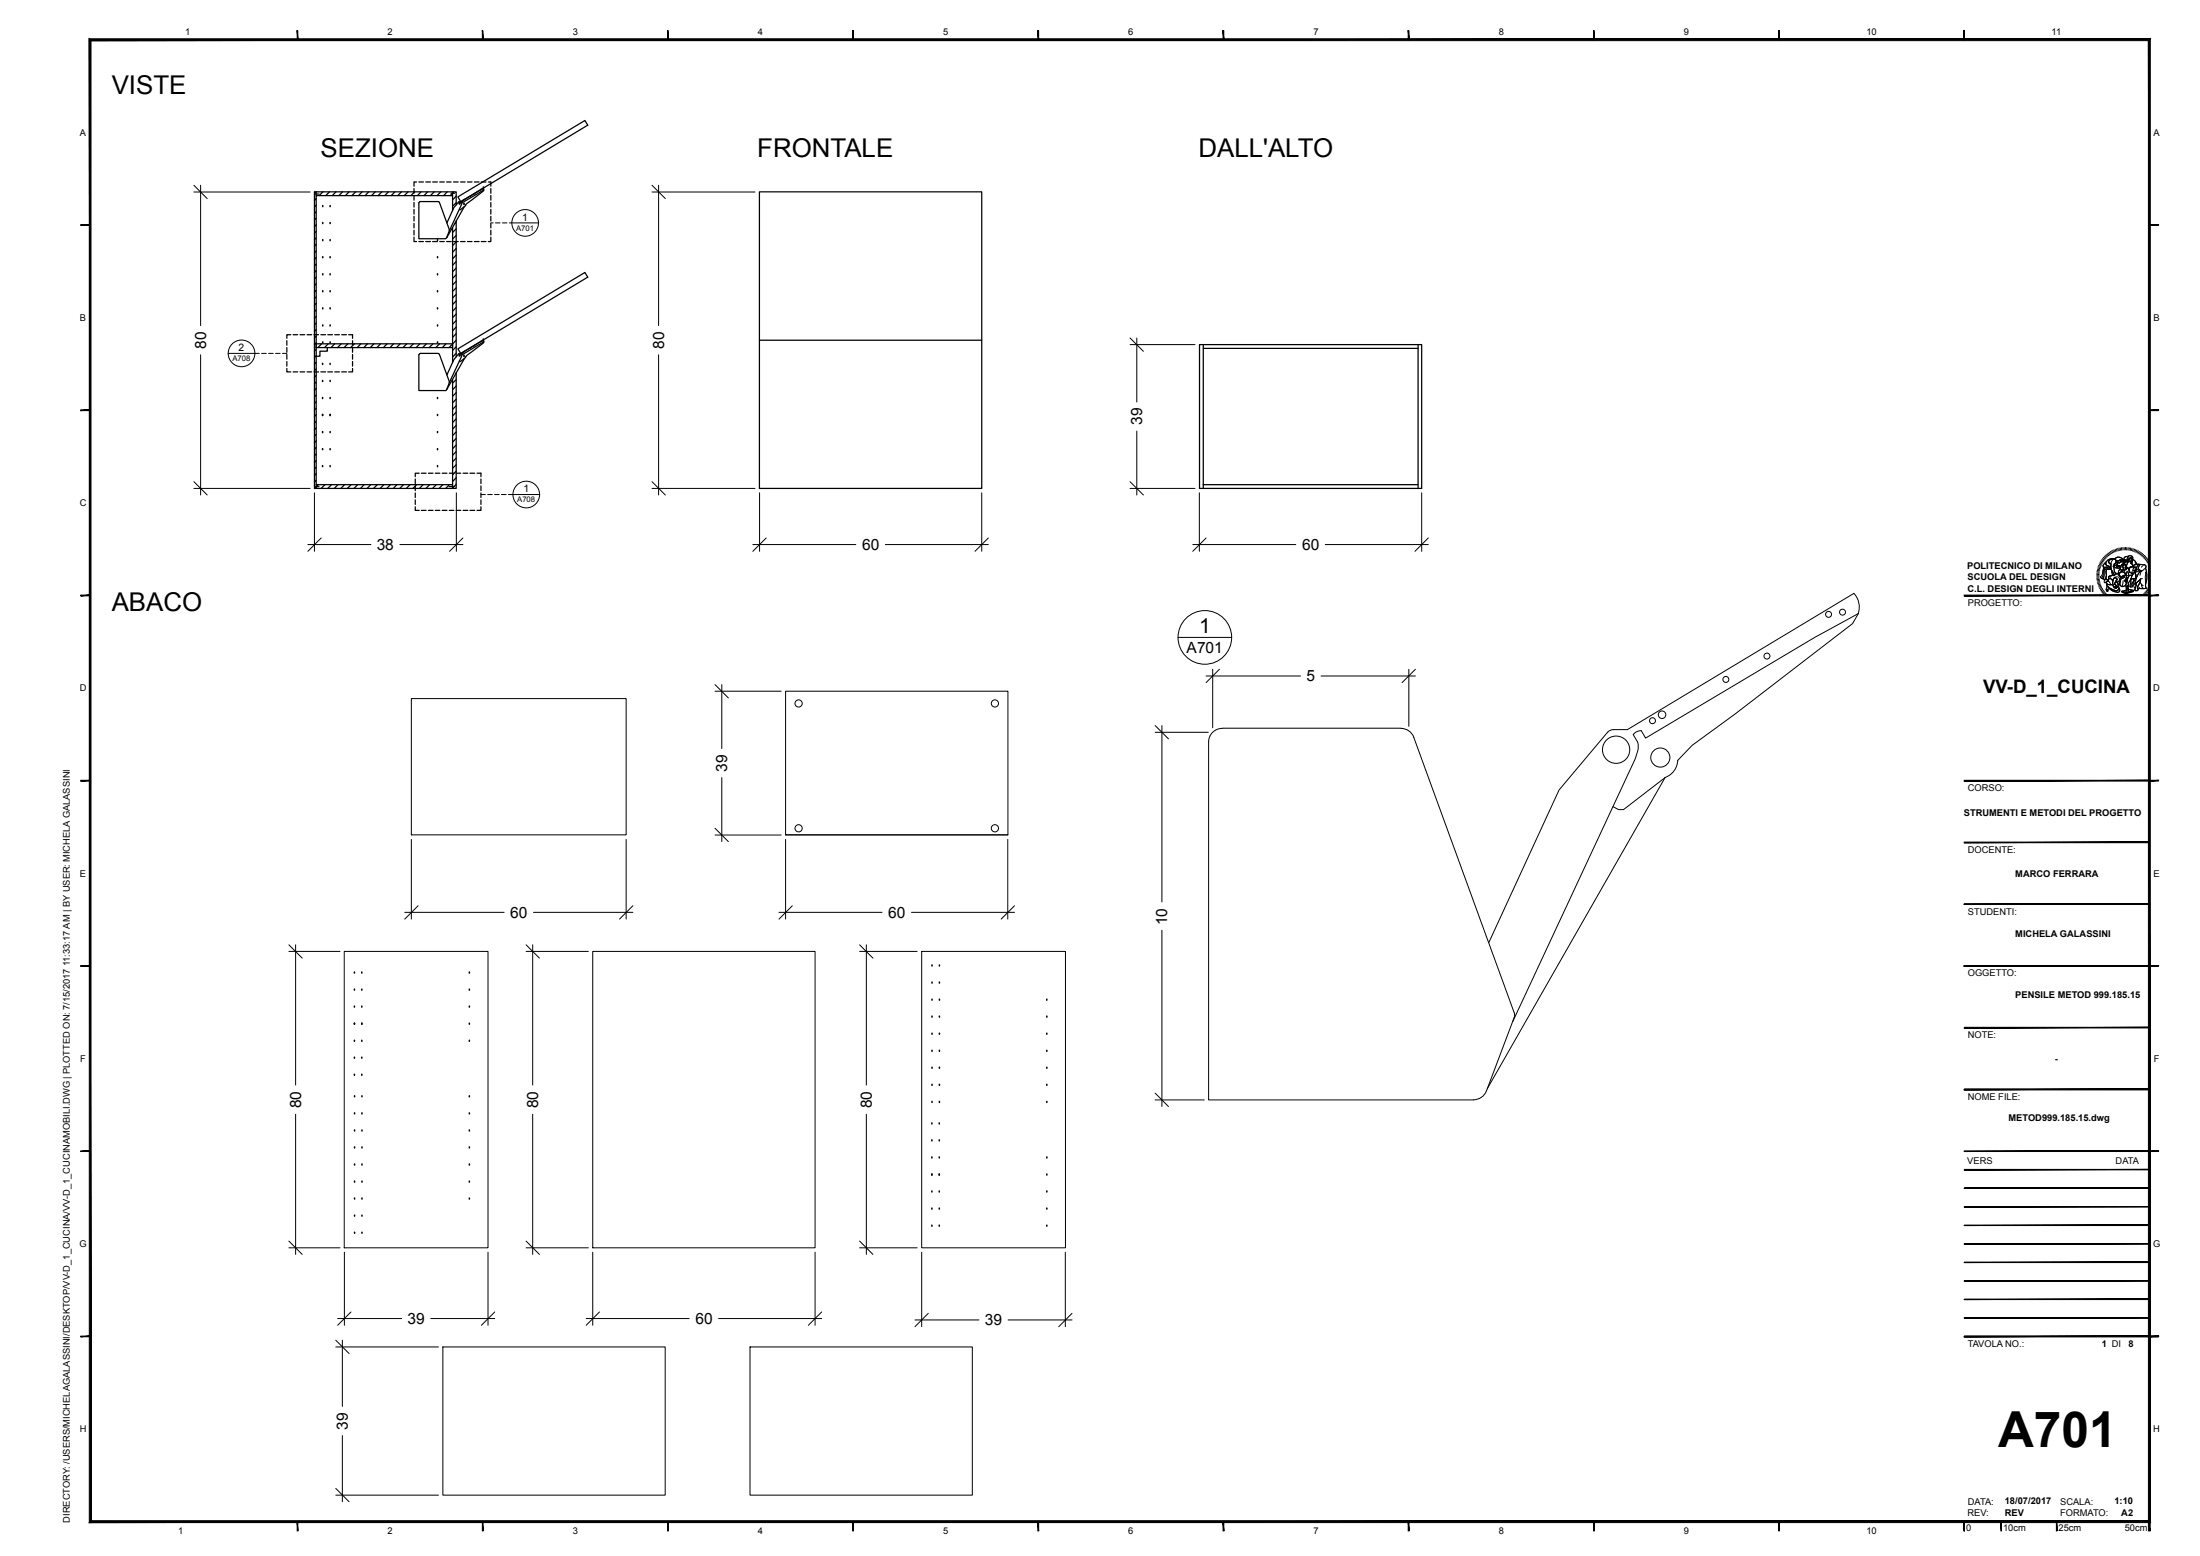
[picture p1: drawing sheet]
<svg xmlns="http://www.w3.org/2000/svg" width="594mm" height="420mm" viewBox="0 0 594 420" stroke-linecap="round" stroke-linejoin="round" font-family="sans-serif">
<g fill="none" stroke="#000" stroke-width=".34">
<path d="M84.9 52.3l.5-.5v1M85.1 52.4h1M85.4 53.6l-.5 .5M85.4 55.4l-.5 .5M85.4 57.2l-.5 .4M85.4 58.9l-.5 .5M87.2 51.8l-1 1M89 51.8l-1.1 1M90.7 51.8l-1 1M92.5 51.8l-1 1M94.3 51.8l-1.1 1M96 51.8l-1 1"/>
<path d="M97.8 51.8l-1 1M99.5 51.8l-.9 1M101.3 51.8l-1 1M103.1 51.8l-1 1M104.9 51.8l-1 1M106.6 51.8l-1 1M108.4 51.8l-1 1M110.2 51.8l-1 1M111.8 50.9v1.3M111.8 52.8v1.2M111.8 54.7v1.2M111.8 56.5v1.3"/>
<path d="M111.8 58.4v1.3M112 51.8l-1.1 1M112.5 49.1h-.7v1.2M113.1 54.7v9.7h7.1M113.1 49.1h1.2M113.7 51.8l-1 1M115 49.1h1.2M115.5 51.8l-1 1M116.8 49.1h1.3M117.2 51.8l-1 1M118.6 54.6l-.3-.2h-4.8l-.4 .3M118.6 54.6l2.7 7.6"/>
<path d="M118.7 49.1h1.3M119 51.8l-1 1M120.6 49.1h1.2M120.8 51.8l-1 1M121.8 52.2h.9M122.2 56.9v-4.1h-36.8v78h36.8v-28.4M122.2 51.8v1M122.4 49.1h1.3M122.5 51.8l-.9 1M123.2 55.3v-3.5h-38.3v80h38.3v-31.2M123.2 52.9l-1 1M123.2 54.7l-1 1"/>
<path d="M123.2 60l-.5 .5M123.2 59.6v36.7M123.6 53.1l34.3-20.6 .8 1.3-34.3 20.7zM123.8 54.5l-1.3 1.6-1.8 4.1M124.1 56.6h.2l1.1-.9-4.8 8.4M124.4 49.1h1.2M124.6 54.6v.6l-3.3 7.1M126.2 49.1h1.2M128.1 49.1h1.2M129.9 49.1h1.3M130.5 50.8l.1 .5M130.5 50.8l-6.1 3.7h-.5"/>
<path d="M130.6 51.3l-5.7 3.4-.1-.2-.2 .1M130.6 51.3l-4.5 3.6-.7 .8M131.8 49.1h.7v1.2M132.5 50.9v1.3M132.5 52.8v1.2M132.5 54.7v1.2M132.5 56.5v1.3M132.5 58.4v1.3M205 51.8h60.1v80h-60.1zM85.4 60.7l-.5 .5M85.4 62.5l-.5 .5M85.4 64.2l-.5 .5"/>
<path d="M85.4 66l-.5 .5M85.4 67.7l-.5 .6M85.4 69.5l-.5 .5M85.4 71.3l-.5 .5M85.4 73l-.5 .5M85.4 74.8l-.5 .5M85.4 76.6l-.5 .5M85.4 78.4l-.5 .5M111.8 64v1.2h.7M111.8 60.3v1.2M111.8 62.2v1.2M113.1 65.2h1.2"/>
<path d="M115 65.2h1.2M116.8 65.2h1.3M118.7 65.2h1.3M120.6 65.2h1.2M121.3 62.2l-.7 2-.4 .2M122.2 61.4v36.5M122.4 65.2h1.3M123.2 61.8l-1 .9M123.2 63.6l-1 .9M123.2 65.3l-1 1M123.2 67.1l-1 1M123.2 68.8l-1 1.1"/>
<path d="M123.2 70.6l-1 1M123.2 72.4l-1 1M123.2 74.1l-1 1.1M123.2 75.9l-1 1M123.2 77.7l-1 1M123.2 79.5l-1 .9M124.4 65.2h1.2M126.2 65.2h1.2M128.1 65.2h1.2M129.9 65.2h1.3M132.5 64v1.2h-.7M132.5 60.3v1.2"/>
<path d="M132.5 62.2v1.2M77.4 99.5v.9h1.1M77.4 92v1.2M77.4 93.8v1.3M77.4 95.7v1.3M77.4 97.6v1.2M78.5 90.3h-1.1v1M79.1 90.3h1.3M81 90.3h1.3M82.9 90.3h1.2M84.8 90.3h1.2M85.4 92.8h36.8v1h-36.8z"/>
<path d="M85.4 80.1l-.5 .5M85.4 81.9l-.5 .5M85.4 83.7l-.5 .5M85.4 85.4l-.5 .5M85.4 87.2l-.5 .5M85.4 89l-.5 .5M85.4 90.7l-.5 .5M85.4 92.5l-.5 .5M85.4 94.3l-.5 .5M85.4 96l-.5 .5M85.4 97.8l-.5 .5M85.4 99.6l-.5 .5"/>
<path d="M86.6 90.3h1.3M86.8 92.8l-1 1M88.4 93.8v1h-2v1.3h-1M88.5 90.3h1.3M88.6 92.8l-1 1M90.4 92.8l-1 1M90.4 90.3h1.2M92.1 92.8l-1 1M92.3 90.3h1.2M93.9 92.8l-1 1M94.1 90.3h1.1v1M95.2 99.5v.9h-1.1"/>
<path d="M95.2 92v1.2M95.2 93.8v1.3M95.2 95.7v1.3M95.2 97.6v1.2M95.7 92.8l-1 1M97.4 92.8l-.9 1M99.2 92.8l-1 1M101 92.8l-1 1M102.8 92.8l-1.1 1M104.5 92.8l-1 1M106.3 92.8l-1 1M108.1 92.8l-1.1 1"/>
<path d="M109.8 92.8l-1 1M111.6 92.8l-1 1M113.3 92.8l-.9 1M113.5 95.4l-.4 .4M113.5 95.4h4.8M115.1 92.8l-1 1M116.9 92.8l-1 1M118.3 95.4l.3 .3M118.6 95.6l2.7 7.5-.7 2.1-.4 .2h-7.1v-9.6M118.7 92.8l-1 1M120.4 92.8l-1 1M123.2 91.8l-2 2"/>
<path d="M123.2 81.2l-1 1M123.2 83l-1 1M123.2 84.8l-1 .9M123.2 86.5l-1 1M123.2 88.3l-1 1M123.2 90.1l-1 1M123.2 93.6l-1 1M123.2 95.3l-1 1.1M123.6 94.2l34.3-20.7 .8 1.3-34.3 20.6zM124.6 95.6v.6l-3.3 7.1M124.8 95.5l-.2 .1M125.4 96.7l-1.1 .9-.3-.1"/>
<path d="M125.4 96.7l-4.8 8.4M130.5 91.8l.1 .5M130.5 91.7l-6.1 3.7-.6 .1-1.3 1.6-1.8 4.1M130.6 92.3l-5.7 3.4-.1-.2M130.6 92.3l-.1 .3-3.2 2.4a2.85 2.85 0 0 0-1.7 1.6l-.2 .1M205 91.8h60.1M323.9 93h60v38.8h-60zM324.9 94h58v36.8h-58zM324.9 93v1M382.9 93v1M79.1 100.4h1.3M81 100.4h1.3"/>
<path d="M82.9 100.4h1.2M84.8 100.4h1.2M85.4 101.4l-.5 .5M85.4 103.1l-.5 .5M85.4 104.9l-.5 .5M85.4 106.6l-.5 .6M85.4 108.4l-.5 .5M85.4 110.2l-.5 .5M85.4 111.9l-.5 .5M85.4 113.7l-.5 .5M85.4 115.5l-.5 .5M85.4 117.3l-.5 .4"/>
<path d="M85.4 119l-.5 .5M86.6 100.4h1.3M88.5 100.4h1.3M90.4 100.4h1.2M92.3 100.4h1.2M123.2 100.7h.1M123.2 102.5l-1 .9M123.2 104.2l-1 1M123.2 106l-1 1M123.2 107.7l-1 1M123.2 109.5l-1 1M123.2 111.3l-1 1"/>
<path d="M123.2 113l-1 1.1M123.2 114.8l-1 1M123.2 116.6l-1 1M123.2 118.3l-1 1M85.1 131.4h1M85.4 120.8l-.5 .5M85.4 122.6l-.5 .5M85.4 124.3l-.5 .6M85.4 126.1l-.5 .5M85.4 127.9l-.5 .5M85.4 129.6l-.5 .5M85.4 130.8v1"/>
<path d="M86 130.8l-1.1 1M87.7 130.8l-1 1M89.5 130.8l-1 1M91.2 130.8l-.9 1M93 130.8l-.9 1M94.8 130.8l-1 1M96.6 130.8l-1 1M98.3 130.8l-1 1M100.1 130.8l-1 1M101.9 130.8l-1 1M103.7 130.8l-1.1 1M105.4 130.8l-1 1"/>
<path d="M107.2 130.8l-1 1M108.9 130.8l-1 1M110.7 130.8l-1 1M112.1 136.8v1h1.1M112.1 129.3v1.2M112.1 131.2v1.2M112.1 133.1v1.2M112.1 134.9v1.3M112.5 130.8l-1 1M113.2 127.7h-1.1v1M113.8 137.8h1.2M113.8 127.7h1.2"/>
<path d="M114.2 130.8l-.9 1M115.7 137.8h1.2M115.7 127.7h1.2M116 130.8l-1 1M117.5 137.8h1.3M117.5 127.7h1.3M117.8 130.8l-1 1M119.4 137.8h1.3M119.4 127.7h1.3M119.6 130.8l-1 1M121.2 131.3h1.5M121.3 130.8l-1 1"/>
<path d="M121.3 137.8h1.2M121.3 127.7h1.2M122.2 130.8v1M123.2 120.1l-1 1M123.2 121.9l-1 1M123.2 123.7l-1 .9M123.2 125.4l-1 1M123.2 127.2l-1 1M123.2 129l-1 1M123.2 130.7l-1.1 1.1M123.2 137.8h1.2M123.2 127.7h1.2"/>
<path d="M125 137.8h1.3M125 127.7h1.3M126.9 137.8h1.3M126.9 127.7h1.3M128.8 127.7h1.1v1M129.9 136.8v1h-1.1M129.9 129.3v1.2M129.9 131.2v1.2M129.9 133.1v1.2M129.9 134.9v1.3M324.9 130.8v1M382.9 130.8v1"/>
</g>
<g fill="#000">
<circle cx="87.1" cy="55.8" r=".21"/>
<circle cx="89.1" cy="55.8" r=".21"/>
<circle cx="124.1" cy="55" r=".34"/>
<circle cx="125.3" cy="55.2" r=".25"/>
<circle cx="130.5" cy="50.7" r=".17"/>
<circle cx="87.1" cy="78.8" r=".21"/>
<circle cx="87.1" cy="64.9" r=".21"/>
<circle cx="87.1" cy="74.2" r=".21"/>
<circle cx="87.1" cy="60.3" r=".21"/>
<circle cx="87.1" cy="69.6" r=".21"/>
<circle cx="89.1" cy="74.2" r=".21"/>
<circle cx="89.1" cy="64.9" r=".21"/>
<circle cx="89.1" cy="69.6" r=".21"/>
<circle cx="89.1" cy="60.3" r=".21"/>
<circle cx="89.1" cy="78.8" r=".21"/>
<circle cx="118.1" cy="69.6" r=".21"/>
<circle cx="118.1" cy="74.2" r=".21"/>
<circle cx="118.1" cy="78.8" r=".21"/>
<circle cx="118.1" cy="64.9" r=".21"/>
<circle cx="87.1" cy="98.4" r=".21"/>
<circle cx="87.1" cy="92.6" r=".21"/>
<circle cx="87.1" cy="83.4" r=".21"/>
<circle cx="87.1" cy="88" r=".21"/>
<circle cx="89.1" cy="92.6" r=".21"/>
<circle cx="89.1" cy="88" r=".21"/>
<circle cx="89.1" cy="83.4" r=".21"/>
<circle cx="89.1" cy="98.4" r=".21"/>
<circle cx="118.1" cy="92.6" r=".21"/>
<circle cx="118.1" cy="83.4" r=".21"/>
<circle cx="118.1" cy="88" r=".21"/>
<circle cx="124.1" cy="96" r=".34"/>
<circle cx="125.3" cy="96.2" r=".25"/>
<circle cx="130.5" cy="91.7" r=".17"/>
<circle cx="87.1" cy="116.8" r=".21"/>
<circle cx="87.1" cy="103" r=".21"/>
<circle cx="87.1" cy="107.6" r=".21"/>
<circle cx="87.1" cy="112.2" r=".21"/>
<circle cx="89.1" cy="116.8" r=".21"/>
<circle cx="89.1" cy="112.2" r=".21"/>
<circle cx="89.1" cy="103" r=".21"/>
<circle cx="89.1" cy="107.6" r=".21"/>
<circle cx="118.1" cy="107.6" r=".21"/>
<circle cx="118.1" cy="116.8" r=".21"/>
<circle cx="118.1" cy="112.2" r=".21"/>
<circle cx="87.1" cy="126" r=".21"/>
<circle cx="87.1" cy="121.4" r=".21"/>
<circle cx="89.1" cy="121.4" r=".21"/>
<circle cx="89.1" cy="126" r=".21"/>
<circle cx="118.1" cy="121.4" r=".21"/>
<circle cx="118.1" cy="126" r=".21"/>
<circle cx="95.7" cy="267.3" r=".21"/>
<circle cx="95.7" cy="262.6" r=".21"/>
<circle cx="95.7" cy="271.8" r=".21"/>
<circle cx="95.7" cy="276.4" r=".21"/>
<circle cx="97.7" cy="267.3" r=".21"/>
<circle cx="97.7" cy="262.6" r=".21"/>
<circle cx="97.7" cy="271.8" r=".21"/>
<circle cx="97.7" cy="276.4" r=".21"/>
<circle cx="126.7" cy="267.3" r=".21"/>
<circle cx="126.7" cy="271.8" r=".21"/>
<circle cx="126.7" cy="262.6" r=".21"/>
<circle cx="126.7" cy="276.4" r=".21"/>
<circle cx="251.7" cy="260.7" r=".21"/>
<circle cx="251.7" cy="279.2" r=".21"/>
<circle cx="251.7" cy="265.4" r=".21"/>
<circle cx="251.7" cy="270" r=".21"/>
<circle cx="251.7" cy="274.5" r=".21"/>
<circle cx="253.6" cy="279.2" r=".21"/>
<circle cx="253.6" cy="270" r=".21"/>
<circle cx="253.6" cy="265.4" r=".21"/>
<circle cx="253.6" cy="260.7" r=".21"/>
<circle cx="253.6" cy="274.5" r=".21"/>
<circle cx="282.6" cy="270" r=".21"/>
<circle cx="282.6" cy="274.5" r=".21"/>
<circle cx="282.6" cy="279.2" r=".21"/>
<circle cx="95.7" cy="290.2" r=".21"/>
<circle cx="95.7" cy="285.6" r=".21"/>
<circle cx="95.7" cy="281.1" r=".21"/>
<circle cx="95.7" cy="296" r=".21"/>
<circle cx="97.7" cy="285.6" r=".21"/>
<circle cx="97.7" cy="281.1" r=".21"/>
<circle cx="97.7" cy="290.2" r=".21"/>
<circle cx="97.7" cy="296" r=".21"/>
<circle cx="126.7" cy="296" r=".21"/>
<circle cx="126.7" cy="281.1" r=".21"/>
<circle cx="251.7" cy="283.8" r=".21"/>
<circle cx="251.7" cy="293" r=".21"/>
<circle cx="251.7" cy="297.6" r=".21"/>
<circle cx="251.7" cy="288.3" r=".21"/>
<circle cx="253.6" cy="297.6" r=".21"/>
<circle cx="253.6" cy="293" r=".21"/>
<circle cx="253.6" cy="283.8" r=".21"/>
<circle cx="253.6" cy="288.3" r=".21"/>
<circle cx="282.6" cy="288.3" r=".21"/>
<circle cx="282.6" cy="283.8" r=".21"/>
<circle cx="282.6" cy="297.6" r=".21"/>
<circle cx="282.6" cy="293" r=".21"/>
<circle cx="95.7" cy="305.3" r=".21"/>
<circle cx="95.7" cy="314.5" r=".21"/>
<circle cx="95.7" cy="309.8" r=".21"/>
<circle cx="95.7" cy="300.7" r=".21"/>
<circle cx="95.7" cy="319.1" r=".21"/>
<circle cx="97.7" cy="305.3" r=".21"/>
<circle cx="97.7" cy="314.5" r=".21"/>
<circle cx="97.7" cy="309.8" r=".21"/>
<circle cx="97.7" cy="300.7" r=".21"/>
<circle cx="97.7" cy="319.1" r=".21"/>
<circle cx="126.7" cy="309.8" r=".21"/>
<circle cx="126.7" cy="305.3" r=".21"/>
<circle cx="126.7" cy="319.1" r=".21"/>
<circle cx="126.7" cy="314.5" r=".21"/>
<circle cx="126.7" cy="300.7" r=".21"/>
<circle cx="251.6" cy="312.6" r=".21"/>
<circle cx="251.6" cy="303.4" r=".21"/>
<circle cx="251.6" cy="317.2" r=".21"/>
<circle cx="251.6" cy="307.9" r=".21"/>
<circle cx="253.6" cy="312.6" r=".21"/>
<circle cx="253.6" cy="307.9" r=".21"/>
<circle cx="253.6" cy="303.4" r=".21"/>
<circle cx="253.6" cy="317.2" r=".21"/>
<circle cx="282.6" cy="312.6" r=".21"/>
<circle cx="282.6" cy="317.2" r=".21"/>
<circle cx="95.7" cy="332.9" r=".21"/>
<circle cx="95.7" cy="328.3" r=".21"/>
<circle cx="95.7" cy="323.6" r=".21"/>
<circle cx="97.7" cy="332.9" r=".21"/>
<circle cx="97.7" cy="328.3" r=".21"/>
<circle cx="97.7" cy="323.6" r=".21"/>
<circle cx="126.7" cy="323.6" r=".21"/>
<circle cx="251.6" cy="331" r=".21"/>
<circle cx="251.6" cy="321.7" r=".21"/>
<circle cx="251.6" cy="326.4" r=".21"/>
<circle cx="253.6" cy="331" r=".21"/>
<circle cx="253.6" cy="321.7" r=".21"/>
<circle cx="253.6" cy="326.4" r=".21"/>
<circle cx="282.6" cy="321.7" r=".21"/>
<circle cx="282.6" cy="331" r=".21"/>
<circle cx="282.6" cy="326.4" r=".21"/>
</g>
<g fill="none" stroke="#000" stroke-width=".27">
<path d="M52.3 51.8h31.4M52.3 50l3.6 3.6M54.2 50v37.9M125.1 54.2h.1M125.3 54h.1M127.1 53.1h.1M128.2 52.5h.1M129.8 51.3h.1M130.2 51.3h.1M176 51.8h27.9M176 50l3.6 3.6M177.8 50v37.9"/>
<path d="M132.5 60.2h.7M133.8 60.2h1.2M135.7 60.2h1.2M137.5 60.2h7.9M54.2 95.8v37.8M61.6 95.4h8.4M70.6 95.4h1.3M72.5 95.4h1.3M74.4 95.4h1.2M76.3 95.4h1.1M125.1 95.2h.1M125.3 95h.1"/>
<path d="M127.1 94.1h.1M128.2 93.4h.1M129.8 92.3h.1M130.2 92.3h.1M177.8 95.8v37.8M305.1 93h17.5M305.1 91.2l3.6 3.6M306.9 91.2v17.3M306.9 116.3v17.3M52.3 131.8h31.4M52.3 130l3.6 3.6M84.9 133v15.8"/>
<path d="M123.2 133v15.8M129.9 133.5h1.1M131.7 133.5h1.2M133.5 133.5h1.3M135.4 133.5h1.3M137.3 133.5h8.4M176 131.8h27.9M176 130l3.6 3.6M205.1 133v15.8M265.1 133v15.8M305.1 131.8h17.5M305.1 130l3.6 3.6"/>
<path d="M323.8 133v15.8M383.9 133v15.8M83.1 147h17M86.7 145.2l-3.6 3.6M108 147h17M125 145.2l-3.6 3.6M203.3 147h27.8M206.9 145.2l-3.6 3.6M239 147h27.8M266.8 145.2l-3.6 3.6M322.1 147h27.8M325.6 145.2l-3.5 3.6"/>
<path d="M357.8 147h27.8M385.6 145.2l-3.6 3.6M566.1 154.7h.7M566.1 155l.7 .1M566.1 155.4h.7M566.1 154.3l.7 .1M566.2 154l.7 .1M566.3 153.6l.6 .2M566.4 153.3l.6 .2M566.5 153l.6 .2M566.6 152.6l.6 .3M566.8 152.3l.6 .3"/>
<path d="M566.8 155.7l-.7 .1M566.8 156.1h-.7M566.8 156.4l-.7 .1M566.9 156.7l-.7 .1M566.9 151.9l.6 .4M566.9 157l-.6 .2M567 157.3l-.6 .2M567.1 151.6l.6 .4M567.1 157.7l-.6 .2M567.2 151.4l.6 .3M567.2 158l-.6 .2M567.4 158.3l-.7 .2"/>
<path d="M567.5 151.1l.5 .3M567.5 158.5l-.6 .3M567.7 158.8l-.6 .4M567.7 150.8l.5 .4M567.8 159.1l-.6 .4M567.9 150.5l.5 .4M568 153l.7 .1a.68 .68 0 0 0 1.2-.1 .41 .41 0 0 1 .1 .4 .41 .41 0 0 1-.4 .2h-1.2l-.4-.2zM568 153v.5M568 159.4l-.6 .4M568.1 150.2l.5 .5M568.2 153.6l-.3 .5-.1 1.3-.4 .7 .4 .2M568.2 159.6l-.6 .5"/>
<path d="M568.3 152l.3-.2v.6l.2 .2 1 .4a.74 .74 0 0 1-1.2 .1h-.5a.51 .51 0 0 1-.3-.5 .51 .51 0 0 1 .4-.4zM568.3 153.6h.6l-.3 .5v2.3l-.2 .1-.6-.3zM568.4 153.6l-.3 .8a2.3 2.3 0 0 1-.3 1.9l.8 .1M568.4 150l.5 .4M568.4 159.9l-.5 .4M568.6 151.8l-.4 .4a.52 .52 0 0 0-.4 .5 .52 .52 0 0 0 .5 .5l.4-.1a.68 .68 0 0 0 1.2-.1M568.6 157.2l.3 .4 .4 .2 1.2-.1M568.6 149.7l.5 .5M568.7 151.6l.8-.7h1.1a.99 .99 0 0 0-1.2 .9l.6 .4-.1 .8-1.2-.4-.1-.2zM568.8 153.7l.8-.1a.71 .71 0 0 1 .7 .7l.3 .4-.1 .5-.8 .3a.47 .47 0 0 0-.3 .8 .39 .39 0 0 1-.4 .3 .39 .39 0 0 1-.4-.4zM568.8 157.5l.7 .3 1-.1v.4l.4 .4-.1 .2 .3-.2 .2 .3-.1-.5 .2 .4-.1-.4 .4 .1-.8-.8 .3-.6 .4 .1 .5 1.4-.1 .6a1.11 1.11 0 0 1-1.5 .1l-1.5-1zM568.8 157.5l.1 .6 .6 .6 2.1 .9"/>
<path d="M568.8 157.5h.1M568.9 153.6l-.3 .5 .1 2.3M568.9 158.3l2 1a.84 .84 0 0 0 1.1-.2l.2-.3 .1 .5a.66 .66 0 0 1-.4 .6 .66 .66 0 0 1-.7-.1l-1.1-.4a.56 .56 0 0 0-.5-.5 .56 .56 0 0 0-.6 .4l.2 .1-.2 .2a.6 .6 0 0 1-.1-1.1zM568.9 158.2v.2a.79 .79 0 0 0 0 1.2l.3-.2a.24 .24 0 0 1-.2-.3 .24 .24 0 0 1 .3-.1l.3-.1 .8 .6 1 .3a.61 .61 0 0 0 .9-.1 .61 .61 0 0 0-.2-.9M568.9 149.5l.5 .5M569.2 156.6l-.4-.1a.44 .44 0 0 0-.6 .2 .44 .44 0 0 0 .3 .6l.3-.3a.61 .61 0 0 1 .9 .4l.1 .1M569.2 149.3l.4 .5M569.4 156.3a.72 .72 0 0 1 1.1 .4l-.1 1h-1.2l-.6-.5 .7-.3-.1-.3zM569.4 155.6l1.1-.4 .4 .2 .1-.4 .6-.2 .6 .3 .3 .5a1 1 0 0 1-.2 1.1 1 1 0 0 1-1.1 .3l.2-.3a.4 .4 0 0 0 .2-.5 .4 .4 0 0 0-.5-.2l-.4 .2-.2 .5-.7-.6a.31 .31 0 0 1-.5-.1 .31 .31 0 0 1 .1-.4zM569.5 151.3l.6-.4h.7a.77 .77 0 0 1 .6 .7 .77 .77 0 0 1-.6 .8 2.6 2.6 0 0 0 .3 2.1l.4 .4h-.4l-.1 .4-.3 .1-.2-.2 .1-.5-.6-1.3-.1-1.2a.58 .58 0 0 1-.5-.3 .58 .58 0 0 1 .1-.6zM569.5 149.1l.4 .5M569.7 156l.8 .7"/>
<path d="M569.7 156.1a.6 .6 0 0 0-.4 .8M569.8 148.9l.3 .5M570 153.6h-1.6a.57 .57 0 0 0-.6 .2 .57 .57 0 0 0-.1 .6l-.1 .6-.5 .7 .3 .4M570.1 153.9l.3 1.4M570.1 148.7l.3 .6M570.4 151.2l-.4 .9v1.4l.5 .9 .2 1 .3-.1v-.3l.5-.2a1.16 1.16 0 0 1-.7-1.5 1.58 1.58 0 0 1 .5-1.6 .95 .95 0 0 0-1.4-.9l-.7 .3-.5 .5-.1 .5 .2 .5 1 .4M570.4 148.5l.3 .7M570.5 155.2l-.8 .3a.37 .37 0 0 0-.4 .2 .37 .37 0 0 0 .2 .5M570.6 150.8a.85 .85 0 0 0-.9 .3 .85 .85 0 0 0-.2 .9l.4 .2M570.7 156.2a.45 .45 0 0 1 .6-.2 .45 .45 0 0 1 .1 .6l-.3 .7a.69 .69 0 0 0 .4 .9l.2 .2-.4-.1 .1 .4-.2-.4 .1 .5-.2-.3-.3 .2 .1-.2-.4-.4-.1-1zM570.7 156.2a.45 .45 0 0 1 .6-.2 .45 .45 0 0 1 .1 .6l-.5 1.1 .8 .7-.4-.1 .1 .4-.2-.4v.5l-.1-.3-.3 .2 .1-.2-.4-.4-.1-1zM570.8 148.4l.2 .6"/>
<path d="M570.8 152.3l1-.5-.1 .6-1.1 .5zM570.9 152.7l.7-.3 .3 .3a.32 .32 0 0 0-.3 .2 .32 .32 0 0 0 .1 .4l-.6-.1zM570.9 152.7l.2 .5 .6 .1M571 150.9l.7-.5 1.2 .3a.27 .27 0 0 1 .2 .4 .27 .27 0 0 1-.5 0l-.1-.1-.5 .4-.7-.1M571.1 148.3l.2 .6M571.2 150.6l1-.2 .8 .4 .1 .3-.6-.1-.3 .4h-.6l-.6-.5zM571.3 151.2l.7 .2 .5-.4 .3 .2-.2 .6-.4 .2-.4-.2-.6 .1zM571.4 148.1l.2 .7M571.5 154.8l.7 .3 .4 .9a.58 .58 0 0 1-.4 .8M571.6 152.7h.9l-.3 .2v.4a.41 .41 0 0 1-.6 0 .41 .41 0 0 1 0-.6zM571.6 157.2l.5 1.6-.3 .5-.7 .1M571.6 152.5l.3 .2"/>
<path d="M571.7 152.2v.2l-1.1 .5M571.7 155.7l-.7 .2M571.8 148l.1 .7M571.8 151.8l-.3 .5M571.9 155.4l.7 .5M572 152.7h.5l-.3 .2v.4a.37 .37 0 0 1-.6-.2 .37 .37 0 0 1 .4-.4l-.1 .1M572 155.8a.69 .69 0 0 1 .2 1 .69 .69 0 0 1-.9 .2M572.1 155v-.2l.6-.5 1 .3 .1 .3a.25 .25 0 0 1 .2 .4 .25 .25 0 0 1-.4-.1l-1.1 .5 .7 .4 .4-.3 .1-.4a.28 .28 0 0 0 .3-.2 .28 .28 0 0 0-.2-.4l-.2-.2-.9-.2-.6 .7-.2-.1 .3-1.1 .2-.3 .3 .2 1 .1 .6-.4-.1-.4 .7 .2-.2 .3 .3 .8-.3 .6a.69 .69 0 0 1-.2 1l-.5 .2-.1 .5h-.3l.2 .2h.3v.4l.2-.3-.3 .7a.49 .49 0 0 1-.6 .6h-.7l-.6-.6 .4-.6 .1-1.1M572.1 154.8l.6-.5 1 .3 .1 .3a.25 .25 0 0 1 .2 .4 .25 .25 0 0 1-.4-.1l-.4 .3a.51 .51 0 0 1-.6 .3 .51 .51 0 0 1-.4-.5zM572.1 157.7l.8 .6M572.1 147.9l.1 .7M572.3 151.7l.1 .1"/>
<path d="M572.4 153.6a1.25 1.25 0 0 0-.5 1.4M572.4 151.4l.2 .1M572.5 157.1v.9M572.5 147.9l.1 .7M572.5 151.4v.1M572.5 155.7l1.2-.4-.1 .5-.5 .3zM572.6 156.5l-.3 .9-.4 .5M572.7 155.8l-.1 .1M572.8 151.6l.8-.2a.23 .23 0 0 1 .2 .2 .23 .23 0 0 1-.2 .3zM572.8 152.5l.2-.3 .8 .1 .5 1.1a.24 .24 0 0 1-.4 .1 .24 .24 0 0 1 .1-.4l-.3-.7a.42 .42 0 0 0-.6 0 .42 .42 0 0 0 .1 .6l.1 .4a.44 .44 0 0 1-.6 .5 .44 .44 0 0 1-.1-.8zM572.8 147.8l.1 .7M572.8 151.2l-.2 .6-.4 .2-.4-.2-.5 .1"/>
<path d="M572.9 159.6l2-.5 1.2 .3-2.1 .5zM572.9 159.6l1.1 .3v.3l-1.1-.3zM572.9 159.6a6.1 6.1 0 0 1 3.2-.2l-2.1 .5zM573.1 152.4h.7l.2 .8a.55 .55 0 0 1-.2 .5 .55 .55 0 0 1-.5 .1zM573.2 147.8v.7M573.2 151.4a.39 .39 0 0 1 .6-.3 .39 .39 0 0 1 .1 .6h-.1M573.3 151.1a.42 .42 0 0 1 .6 0 .42 .42 0 0 1-.1 .6l-.1-.3h-.5zM573.3 156.8l-.4 1.5 1.1-.2M573.3 155.8v.1M573.3 155.5l.2 .1M573.3 155.8h.1M573.4 155.5l-.1 .1"/>
<path d="M573.4 152.6h.1M573.5 152.5l-.2 .2M573.5 147.8l.1 .6M573.6 156.7h.3l.1-.5 .5-.2-.4 1.3v-.4h-.3zM573.6 151.5l-.4-.1-.4 .2 .6 .3a.25 .25 0 0 0 .4-.1 .25 .25 0 0 0-.2-.4v.2M573.6 153.9v.7M573.7 155.3l-.1 .5-.5 .3-.4-.3M573.7 152.4l.3 .3-.2 .1M573.8 152.6l-.1-.2a.42 .42 0 0 0-.6 0 .42 .42 0 0 0 .1 .6l.1 .3a.42 .42 0 0 1-.4 .6 .42 .42 0 0 1-.4-.6l.3-.9 .7-.2 .4 .2 .3 .8a.24 .24 0 0 1 0 .4 .25 .25 0 0 1-.4-.3M573.9 147.8l-.1 .6M573.9 152.9l-.1 .1M574 152.7v.1a.39 .39 0 0 1-.2 .6 .39 .39 0 0 1-.5-.2"/>
<path d="M574 153.6l-.2 .2h-.5M574 159.9l2.1-.5v.2l-2.1 .6zM574 159.9v.3M574.1 151.6l.1-.1 .2 .3-.3 .9M574.1 156.1h.1M574.1 156.7v.6l.2-.3M574.2 153.1l-.1-.4 .2-.5a.35 .35 0 0 0 .2-.4 .35 .35 0 0 0-.4-.2l-.1-.3a.55 .55 0 0 1-.5-.7 .55 .55 0 0 1 .8-.4l.3 .1-.3 .7 .1 .8 .3-.1v-.5a.38 .38 0 0 0 .3 .4 .38 .38 0 0 0 .4-.2l-.1 .7 .3-.1v.3a.35 .35 0 0 1 .2 .4 .35 .35 0 0 1-.3 .3l-.6 .3M574.2 151.1l.1 .5M574.2 147.8v.7M574.3 156.5l-.2 .2v-.2M574.3 154.1l-.2 1.4M574.3 153.4l.5 .2"/>
<path d="M574.4 158.2l.1-.1 .2 1.1-.3-.6-.3 .7zM574.4 155.3l-.3 .3v.5M574.5 156l-.4 .1-.2 .6h-.3l.2 .2h.3M574.5 150.3l.7-.3a1.04 1.04 0 0 1 .5 1.5l-.3 .7 .3-1.4-.2-.3-.3 .2a.85 .85 0 0 0-.6 1l-.2 .1v-.5zM574.5 154.2l-.4 .9M574.6 150.3h-.8l-.3 .7M574.6 147.8l-.1 .7M574.7 150.1l.5-.1a1.04 1.04 0 0 1 .5 1.5l-.3 .7v-.8l.3-.4-.2-.5-.6 .2-.2 1-.3 .1-.1-.8zM574.7 151.2a.38 .38 0 0 0 .3 .4 .38 .38 0 0 0 .4-.2M574.8 153.3l.8-.4 .7 .2a.48 .48 0 0 1 .5 .2 .48 .48 0 0 1 0 .5l-.3 .5a.63 .63 0 0 1-.8 .4l-.2 .1-.5-.5zM574.9 150.7l.6-.2 .2 .5-.3 .4a.45 .45 0 0 1-.6 0 .45 .45 0 0 1 .1-.7zM574.9 155.3l.8-.1-1.1 2.4a.3 .3 0 0 1 .1 .4 .3 .3 0 0 1-.3 .2l-.3 .6-.2-.9z"/>
<path d="M574.9 151l.2 .1M574.9 155.3l-1 2.7 .2 .8 .4-.7 .2 1.4-.3-.9-.4 1.1 .1-.9M575 151.1h.1M575 151.4l.1 .1M575 154.4l-.3 .4 .1 .5 1-.1 .4-.6M575 147.9l-.2 .6M575 151.3l.1 .1M575.3 147.9l-.1 .7M575.3 151.1l.2 .1M575.4 156.3l.4-.1a.23 .23 0 0 1 .4 0 .23 .23 0 0 1-.1 .4l-.5 1.3a.29 .29 0 0 1 .2 .4 .29 .29 0 0 1-.5 .1l-.2-.2zM575.4 151.2h.1M575.6 152l.4 .6"/>
<path d="M575.6 148l-.1 .6M575.6 154.4l.1 .1M575.7 152.8l.9-.4 .9-.1-.6 1zM575.7 155.2l-.4 1.2-.7 1v.9M575.8 151l.6 .4 .6 .9a1.04 1.04 0 0 1-1.3 .1l-.1-.5zM575.8 154.4h-.3M575.8 151l.6 .4 .3 .6M575.8 154.7h.1M576 148.1l-.2 .7M576.1 159.4v.2l-2.1 .6-1.1-.3v-.3M576.1 156.2l-.5 1.7a.29 .29 0 0 1 .2 .4 .29 .29 0 0 1-.5 .1l-.2-.1 .2-2M576.3 154.4l.4-.1-.1 1.2a.47 .47 0 0 1 0 .7 .47 .47 0 0 1-.6 0l-.7 .1 .4-1.1z"/>
<path d="M576.3 148.2l-.2 .7M576.4 154.1l-.1 .3M576.4 153.1l.4 .1 .1 .3M576.4 151.9l.6 .4M576.6 156.2l-1.2 .1M576.6 157.5l-.2 .2 .3 .3M576.6 148.3l-.2 .7M576.7 154.3l-.1 1.7-.6 1.4 .2 1.1 .3 .3M576.9 157.3l1.1-1-.2 .8-.7 1.3v.4a.38 .38 0 0 1-.2 .7 .38 .38 0 0 1-.4-.5zM576.9 153.3v-.2a1.04 1.04 0 0 1 1.6-.6h.3a.54 .54 0 0 1 .6 .3 .54 .54 0 0 1-.3 .7l-.4 .3a1.11 1.11 0 0 1-1.8-.3M576.9 153.5l-.6 .9a.75 .75 0 0 1-1.2 0l-.1-.1a.83 .83 0 0 1 .2-1.1h.9l-.2 .6a.24 .24 0 0 0 .2 .3 .24 .24 0 0 0 .3-.2l.2-.3-.2-.5-.6-.2-.7 .2-.4 .5 .1 .2M576.9 155.1l.1 .5"/>
<path d="M577 148.5l-.3 .6M577.3 148.6l-.3 .6M577.4 154.2l-.9 .1M577.4 158.5l.6 .4M577.6 152.3l-1 .1-.9 .5M577.6 148.8l-.3 .6M577.7 152.5l.2-.2 .6 .2a.56 .56 0 0 1 .7 .1 .56 .56 0 0 1 .1 .7l.3 1.7v1.5a2.36 2.36 0 0 0-.1 2.2l.1 .1h-1.9a.36 .36 0 0 1-.5 .1 .36 .36 0 0 1-.1-.5l.7-1.3 .2-.8-1.6 1.4 .6-2.2a1.72 1.72 0 0 1 1.3-1.4 .87 .87 0 0 1-.9-.6 .87 .87 0 0 1 .3-1zM577.8 157.2l.8 .9M577.8 154.2l-.9 1.5-.5 2 1.6-1.4 .5-.1M577.9 152.4h-.1a.9 .9 0 0 0-.4 1 .9 .9 0 0 0 .9 .7M577.9 149l-.4 .6M578 156.3l-.2 .8-.7 1.3v.4a.37 .37 0 0 1 .1 .5 .37 .37 0 0 1-.5 .1 .27 .27 0 0 1-.4-.2 .27 .27 0 0 1 .2-.3l.4-1.6"/>
<path d="M578.1 154.2l-.3 1.1M578.2 157.7a1.06 1.06 0 0 0 .7 1.2M578.2 149.2l-.4 .5M578.5 152.8l-.3 .3M578.5 149.4l-.4 .6M578.8 149.7l-.5 .5M579.1 149.9l-.5 .5M579.2 159.8l.5 .4M579.3 154.4v3.3M579.3 153.3l.1 .2a10.2 10.2 0 0 1-.1 4.8l.3 .5h-2.4M579.3 150.1l-.5 .5M579.4 159.5l.5 .4"/>
<path d="M579.5 150.4l-.5 .4M579.6 159.3l.6 .3M579.7 159l.6 .3M579.8 150.7l-.6 .4M579.9 158.7l.6 .3M580 151l-.6 .4M580.1 158.4l.6 .3M580.2 151.3l-.6 .3M580.2 158.1l.6 .3M580.3 157.8l.7 .2M580.4 151.6l-.6 .3M580.4 157.5l.6 .2"/>
<path d="M580.5 157.2l.7 .2M580.5 151.9l-.6 .3M580.6 156.9l.7 .1M580.6 156.6h.7M580.7 156.2l.6 .1M580.7 155.6l.7 .1M580.7 155.3h.7M580.7 152.2l-.6 .3M580.7 155.9l.7 .1M580.8 152.5l-.6 .3M581 152.9l-.7 .2M581.1 153.2l-.7 .2"/>
<path d="M581.2 153.6l-.7 .1M581.3 153.9l-.7 .1M581.3 154.2l-.6 .2M581.3 154.6l-.6 .1M581.4 155h-.7M318.1 172.1h14.4M500.5 160.1a5.4 5.4 0 0 1 1.2 5.5M500.6 160.2l-61.2 36.7-4.2 .1-1.1 .6-13.2 15.6-18.9 41.2M501.8 165.6l-11.7 6.4-45.8 27.2-1.2-2M501.8 165.6l-1.6 2.7-31.8 24.5-11.5 8.4-3.9 4a5.1 5.1 0 0 1-3.4 4.7M568.6 160.2l-.5 .4M568.8 160.4l-.5 .5"/>
<path d="M569.1 160.6l-.5 .5M569.3 160.8l-.4 .5M569.6 161l-.4 .6M569.8 161.2l-.4 .6M570.1 161.4l-.4 .6M570.4 161.6l-.4 .5M570.7 161.7l-.3 .6M571 161.9l-.3 .5M571.3 162l-.3 .6M571.6 162.1l-.2 .6M571.9 162.1l-.2 .7M572.2 162.2l-.1 .7"/>
<path d="M572.5 162.3l-.1 .7M572.8 162.4l-.1 .6M573.2 162.4l-.1 .7M573.5 162.4v.7M573.8 162.4v.7M574.1 162.4l.1 .7M574.5 162.4v.6M574.8 162.3l.1 .7M575.1 162.3l.1 .7M575.4 162.2l.2 .7M575.8 162.1l.1 .7M576.1 162l.2 .7"/>
<path d="M576.3 161.9l.3 .6M576.6 161.8l.3 .6M576.9 161.6l.4 .6M577.2 161.5l.4 .6M577.5 161.3l.4 .6M577.8 161.1l.4 .6M578 160.9l.5 .6M578.3 160.7l.4 .5M578.5 160.5l.5 .5M578.8 160.3l.5 .5M579 160l.5 .5M111.1 188.6h58v36.8h-58z"/>
<path d="M193.1 186.6h17.8M193.1 184.8l3.6 3.6M194.9 184.8v17.3M212.1 186.6h60v38.8h-60zM311.9 197.7h14.3M311.9 195.8l3.6 3.6M313.7 195.8v47.7M325.6 182.5h25.5M327.4 180.6v15.8M329.2 180.6l-3.6 3.6M330 196.6a3.7 3.7 0 0 0-3.7 3.6v96.7l72.2-.1a3.7 3.7 0 0 0 2.8-2.3M330 196.6h48.3"/>
<path d="M356.7 182.5h25.5M378.3 196.6a3.7 3.7 0 0 1 3.4 2.4l27.2 74.7-.1 .9-7.5 19.9M380.4 180.6v15.5M382.2 180.6l-3.6 3.6M443.1 197.2l-1 .2-1.1 .9a4.4 4.4 0 0 1 1 5l-.5 1.5-33 70.9M194.9 209.9v17.3M435.5 217.7l1.5 .8h1.3l11.3-8.6-48 84M111.1 226.6v21.5M169.1 226.6v21.5M193.1 225.4h17.8M193.1 223.6l3.6 3.6M212.1 225.4h60"/>
<path d="M212.1 226.6v21.5M272.1 226.6v21.5M78 256.8h13.8M78 255l3.6 3.6M79.8 255v37.9M92.9 256.8h38.9v80h-38.9zM109.3 246.3h26.8M112.9 244.5l-3.6 3.6M142 256.8h16.9M142 255l3.6 3.6M143.8 255v37.9M144 246.3h26.9"/>
<path d="M160 256.8h60.1v80h-60.1zM170.9 244.5l-3.6 3.6M210.3 246.3h27.8M213.9 244.5l-3.6 3.6M232.1 256.8h15.5M232.1 255l3.6 3.6M233.9 255v37.9M246.1 246.3h27.8M248.9 256.8h38.8v80h-38.8zM273.9 244.5l-3.6 3.6M313.7 251.1v47.6M311.9 296.9h13.2"/>
<path d="M311.9 295.1l3.6 3.6M79.8 300.7v37.9M143.8 300.7v37.9M233.9 300.7v37.9M78 336.8h13.8M78 335l3.6 3.6M93 338v19.7M131.8 338v19.7M142 336.8h16.9M142 335l3.6 3.6M160 338v19.7M220.1 338v19.7"/>
<path d="M232.1 336.8h15.5M232.1 335l3.6 3.6M248.9 338v20.1M287.6 338v20.1M91.2 355.9h17.2M94.8 354.1l-3.6 3.6M116.3 355.9h17.3M133.6 354.1l-3.6 3.6M158.3 355.9h27.8M161.9 354.1l-3.6 3.6M194 355.9h27.8M221.8 354.1l-3.6 3.6"/>
<path d="M247 356.3h17.3M250.6 354.5l-3.6 3.6M272.2 356.3h17.3M289.5 354.5l-3.6 3.6M90.7 363.6h27.7M90.7 361.7l3.6 3.6M92.4 361.7v17.9M119.6 363.6h60v40h-60zM202.5 363.6h60v40h-60zM92.4 387.5v17.9M90.7 403.6h27.7M90.7 401.8l3.6 3.6"/>
<circle cx="141.8" cy="60.2" r="3.6"/>
<circle cx="65.2" cy="95.4" r="3.6"/>
<circle cx="142.1" cy="133.5" r="3.6"/>
<circle cx="325.3" cy="172.1" r="7.2"/>
<circle cx="477.1" cy="177.1" r=".8"/>
<circle cx="493.7" cy="165.8" r=".8"/>
<circle cx="497.5" cy="165.2" r=".8"/>
<circle cx="215.6" cy="189.9" r=".97"/>
<circle cx="268.6" cy="189.9" r=".97"/>
<circle cx="446.2" cy="194.5" r=".8"/>
<circle cx="448.8" cy="192.9" r="1.02"/>
<circle cx="466" cy="183.4" r=".8"/>
<circle cx="436.4" cy="202.4" r="3.7"/>
<circle cx="448.3" cy="204.5" r="2.58"/>
<circle cx="215.6" cy="223.6" r=".97"/>
<circle cx="268.6" cy="223.6" r=".97"/>
</g>
<g fill="#fff" stroke="#fff" stroke-width=".27">
<path d="M555.3 160.7l30.8 4.3h-30.8z"/>
<path d="M555.3 160.7h25l5.8 4.3z"/>
<path d="M580.3 146.2h5.8l-5.8 14.5z"/>
<path d="M586.1 146.2v18.8l-5.8-4.3z"/>
<path d="M110 354.1v3.6l4.8-3.6zM110 357.7l4.8-3.6v3.6z"/>
<path d="M187.6 354.1v3.6l4.9-3.6zM187.6 357.7l4.9-3.6v3.6z"/>
<path d="M142 294.4v4.8h3.6zM142 294.4h3.6v4.8z"/>
<path d="M90.6 381.1v4.9h3.7zM90.6 381.1h3.7v4.9z"/>
<path d="M137.6 244.4v3.7l5-3.7zM137.6 248.1l5-3.7v3.7z"/>
<path d="M193.1 203.5v4.9h3.6zM193.1 203.5h3.6v4.9z"/>
<path d="M239.6 244.4v3.7l5-3.7zM239.6 248.1l5-3.7v3.7z"/>
<path d="M265.8 354.5v3.6l4.9-3.6zM265.8 358.1l4.9-3.6v3.6z"/>
<path d="M232.1 294.4v4.8h3.6zM232.1 294.4h3.6v4.8z"/>
<path d="M78 294.4v4.8h3.6zM78 294.4h3.6v4.8z"/>
<path d="M52.3 89.4v4.8h3.7zM52.3 89.4h3.7v4.8z"/>
<path d="M101.6 145.2v3.6l4.9-3.6zM101.6 148.8l4.9-3.6v3.6z"/>
<path d="M176 89.4v4.8h3.6zM176 89.4h3.6v4.8z"/>
<path d="M232.6 145.2v3.6l4.9-3.6zM232.6 148.8l4.9-3.6v3.6z"/>
<path d="M351.4 145.2v3.6l4.9-3.6zM351.4 148.8l4.9-3.6v3.6z"/>
<path d="M305.1 110v4.9h3.7zM305.1 110h3.7v4.9z"/>
<path d="M311.9 245v4.6h3.6zM311.9 245h3.6v4.6z"/>
<path d="M352.7 180.6v3.7l2.5-3.7zM355.2 180.6v3.7h-2.5z"/>
</g>
<path d="M555.3 160.7h25v-14.5h5.8v18.8h-30.8z" fill="none" stroke="#fff" stroke-width=".27"/>
<g fill="#000" stroke="#000" stroke-width=".27">
<path d="M24.1 10.5l.5 400v-399.5zM24.1 10.5l.5 400-.5 .5z"/>
<path d="M80.2 8.2l.2 2.5v-2.5zM80.2 8.2l.2 2.5h-.2z"/>
<path d="M130.2 8.2l.2 2.5v-2.5zM130.2 8.2l.2 2.5h-.2z"/>
<path d="M180.2 8.2l.2 2.5v-2.5zM180.2 8.2l.2 2.5h-.2z"/>
<path d="M230.2 8.2l.2 2.5v-2.5zM230.2 8.2l.2 2.5h-.2z"/>
<path d="M280.2 8.2l.2 2.5v-2.5zM280.2 8.2l.2 2.5h-.2z"/>
<path d="M330.2 8.2l.2 2.5v-2.5zM330.2 8.2l.2 2.5h-.2z"/>
<path d="M380.2 8.2l.2 2.5v-2.5zM380.2 8.2l.2 2.5h-.2z"/>
<path d="M430.3 8.2l.1 2.5v-2.5zM430.3 8.2l.1 2.5h-.1z"/>
<path d="M480.3 8.2l.1 2.5v-2.5zM480.3 8.2l.1 2.5h-.1z"/>
<path d="M530.2 8.2l.2 2.5v-2.5zM530.2 8.2l.2 2.5h-.2z"/>
<path d="M24.6 11h555.5l.5-.5zM24.1 10.5h556.5l-556 .5z"/>
<path d="M21.8 60.8h2.5v-.2zM21.8 60.6h2.5l-2.5 .2z"/>
<path d="M580.3 60.8h2.5v-.2zM580.3 60.6h2.5l-2.5 .2z"/>
<path d="M21.8 110.8h2.5v-.2zM21.8 110.6h2.5l-2.5 .2z"/>
<path d="M580.3 110.8h2.5v-.2zM580.3 110.6h2.5l-2.5 .2z"/>
<path d="M21.8 160.8h2.5v-.2zM21.8 160.6h2.5l-2.5 .2z"/>
<path d="M530.3 160.8h50v-.2zM530.3 160.6h50l-50 .2z"/>
<path d="M580.3 160.8h2.5v-.2zM580.3 160.6h2.5l-2.5 .2z"/>
<path d="M21.8 210.8h2.5v-.2zM21.8 210.6h2.5l-2.5 .2z"/>
<path d="M530.3 210.8h50v-.2zM530.3 210.6h50l-50 .2z"/>
<path d="M580.3 210.8h2.5v-.2zM580.3 210.6h2.5l-2.5 .2z"/>
<path d="M530.3 227.5h50v-.2zM530.3 227.3h50l-50 .2z"/>
<path d="M530.3 244v.1l50-.1zM530.3 244.1l50-.1v.1z"/>
<path d="M530.3 244.1h50v-.1zM530.3 244h50l-50 .1z"/>
<path d="M21.8 260.8h2.5v-.2zM21.8 260.6h2.5l-2.5 .2z"/>
<path d="M530.3 260.6v.2l50-.2zM530.3 260.8l50-.2v.2z"/>
<path d="M530.3 260.6v.2l50-.2zM530.3 260.8l50-.2v.2z"/>
<path d="M530.3 277.3v.2l50-.2zM530.3 277.5l50-.2v.2z"/>
<path d="M530.3 260.6v.2l50-.2zM530.3 260.8l50-.2v.2z"/>
<path d="M530.3 260.6v.2l50-.2zM530.3 260.8l50-.2v.2z"/>
<path d="M580.3 260.8h2.5v-.2zM580.3 260.6h2.5l-2.5 .2z"/>
<path d="M530.3 294v.1l50-.1zM530.3 294.1l50-.1v.1z"/>
<path d="M530.3 294v.1l50-.1zM530.3 294.1l50-.1v.1z"/>
<path d="M21.8 310.8h2.5v-.1zM21.8 310.7h2.5l-2.5 .1z"/>
<path d="M530.3 315.6h50zM530.3 315.8l50-.2z"/>
<path d="M530.3 310.7v.1l50-.1zM530.3 310.8l50-.1v.1z"/>
<path d="M580.3 310.8h2.5v-.1zM580.3 310.7h2.5l-2.5 .1z"/>
<path d="M530.3 335.7h50zM530.3 335.8l50-.1z"/>
<path d="M530.3 330.7h50zM530.3 330.8l50-.1z"/>
<path d="M530.3 325.7h50zM530.3 325.8l50-.1z"/>
<path d="M530.3 320.6h50zM530.3 320.8l50-.2z"/>
<path d="M530.3 355.7h50zM530.3 355.8l50-.1z"/>
<path d="M530.3 350.7h50zM530.3 350.8l50-.1z"/>
<path d="M530.3 345.7h50zM530.3 345.8l50-.1z"/>
<path d="M530.3 340.7h50zM530.3 340.8l50-.1z"/>
<path d="M21.8 360.8h2.5v-.2zM21.8 360.6h2.5l-2.5 .2z"/>
<path d="M530.3 360.6v.2l50-.2zM530.3 360.8l50-.2v.2z"/>
<path d="M530.3 360.6v.2l50-.2zM530.3 360.8l50-.2v.2z"/>
<path d="M580.3 360.8h2.5v-.2zM580.3 360.6h2.5l-2.5 .2z"/>
<path d="M580.3 360.8h2.5v-.2zM580.3 360.6h2.5l-2.5 .2z"/>
<path d="M580.3 360.8h2.5v-.2zM580.3 360.6h2.5l-2.5 .2z"/>
<path d="M24.6 410.5l-.5 .5 556-.5zM24.1 411l556-.5 .5 .5z"/>
<path d="M80.2 410.7l.2 2.5v-2.5zM80.2 410.7l.2 2.5h-.2z"/>
<path d="M130.2 410.7l.2 2.5v-2.5zM130.2 410.7l.2 2.5h-.2z"/>
<path d="M180.2 410.7l.2 2.5v-2.5zM180.2 410.7l.2 2.5h-.2z"/>
<path d="M230.2 410.7l.2 2.5v-2.5zM230.2 410.7l.2 2.5h-.2z"/>
<path d="M280.2 410.7l.2 2.5v-2.5zM280.2 410.7l.2 2.5h-.2z"/>
<path d="M330.2 410.7l.2 2.5v-2.5zM330.2 410.7l.2 2.5h-.2z"/>
<path d="M380.2 410.7l.2 2.5v-2.5zM380.2 410.7l.2 2.5h-.2z"/>
<path d="M430.3 410.7l.1 2.5v-2.5zM430.3 410.7l.1 2.5h-.1z"/>
<path d="M480.3 410.7l.1 2.5v-2.5zM480.3 410.7l.1 2.5h-.1z"/>
<path d="M530.2 410.7v2.5h.2zM530.2 410.7h.2v2.5z"/>
<path d="M530.2 410.7l.2 2.5v-2.5zM530.2 410.7l.2 2.5h-.2z"/>
<path d="M540.2 410.7l.2 2.5v-2.5zM540.2 410.7l.2 2.5h-.2z"/>
<path d="M555.2 410.7l.2 2.5v-2.5zM555.2 410.7l.2 2.5h-.2z"/>
<path d="M580.1 11v399.5l.5 .5zM580.1 11l.5-.5v400.5z"/>
<path d="M580.1 410.7l.4 2.5v-2.5zM580.1 410.7l.4 2.5h-.4z"/>
</g>
<text font-size="13.4" x="539.5" y="390.5">A701</text>
<g font-size="7">
<text x="30.2" y="25.5">VISTE</text>
<text x="86.6" y="42.4">SEZIONE</text>
<text x="204.4" y="42.4">FRONTALE</text>
<text x="323.6" y="42.4">DALL'ALTO</text>
<text x="30.2" y="164.9">ABACO</text>
</g>
<text font-size="5.6" x="323.7" y="170.7">1</text>
<text font-size="5" x="535.4" y="187">VV-D_1_CUCINA</text>
<g font-size="4.2">
<text x="55.6" y="94.2" transform="rotate(-90 55.6 94.2)">80</text>
<text x="179.3" y="94.2" transform="rotate(-90 179.3 94.2)">80</text>
<text x="308.4" y="114.7" transform="rotate(-90 308.4 114.7)">39</text>
<text x="101.7" y="148.5">38</text>
<text x="232.8" y="148.5">60</text>
<text x="351.6" y="148.5">60</text>
<text x="320.4" y="176.2">A701</text>
<text x="352.7" y="183.9">5</text>
<text x="196.4" y="208.3" transform="rotate(-90 196.4 208.3)">39</text>
<text x="137.8" y="247.7">60</text>
<text x="239.8" y="247.7">60</text>
<text x="315.2" y="249.7" transform="rotate(-90 315.2 249.7)">10</text>
<text x="81.3" y="299.1" transform="rotate(-90 81.3 299.1)">80</text>
<text x="145.3" y="299.1" transform="rotate(-90 145.3 299.1)">80</text>
<text x="235.4" y="299.1" transform="rotate(-90 235.4 299.1)">80</text>
<text x="110" y="357.4">39</text>
<text x="187.8" y="357.4">60</text>
<text x="265.9" y="357.8">39</text>
<text x="93.9" y="385.9" transform="rotate(-90 93.9 385.9)">39</text>
</g>
<g font-size="2.8">
<text x="141" y="59.5">1</text>
<text x="64.4" y="94.8">2</text>
<text x="141.3" y="132.9">1</text>
</g>
<g font-size="2.5">
<text x="50" y="9.6">1</text>
<text x="104.6" y="9.6">2</text>
<text x="154.6" y="9.6">3</text>
<text x="204.6" y="9.6">4</text>
<text x="254.6" y="9.6">5</text>
<text x="304.6" y="9.6">6</text>
<text x="354.6" y="9.6">7</text>
<text x="404.6" y="9.6">8</text>
<text x="454.6" y="9.6">9</text>
<text x="503.9" y="9.6">10</text>
<text x="553.9" y="9.6">11</text>
<text x="21.6" y="36.6">A</text>
<text x="581.5" y="36.6">A</text>
<text x="21.6" y="86.6">B</text>
<text x="581.5" y="86.6">B</text>
<text x="21.5" y="136.6">C</text>
<text x="581.4" y="136.6">C</text>
<text x="531.1" y="153.7">POLITECNICO DI MILANO</text>
<text x="531.2" y="156.7">SCUOLA DEL DESIGN</text>
<text x="531.2" y="159.7">C.L. DESIGN DEGLI INTERNI</text>
<text x="531.3" y="163.5">PROGETTO:</text>
<text x="21.5" y="186.6">D</text>
<text x="581.4" y="186.6">D</text>
<text x="531.3" y="213.5">CORSO:</text>
<text x="530.2" y="220.3">STRUMENTI E METODI DEL PROGETTO</text>
<text x="531.3" y="230.2">DOCENTE:</text>
<text x="21.6" y="236.6">E</text>
<text x="544.1" y="236.6">MARCO FERRARA</text>
<text x="581.5" y="236.6">E</text>
<text x="531.3" y="246.9">STUDENTI:</text>
<text x="544.1" y="253">MICHELA GALASSINI</text>
<text x="531.3" y="263.5">OGGETTO:</text>
<text x="544.1" y="269.3">PENSILE METOD 999.185.15</text>
<text x="531.3" y="280.2">NOTE:</text>
<text x="21.7" y="286.6">F</text>
<text x="554.8" y="286.6">-</text>
<text x="581.6" y="286.6">F</text>
<text x="531.3" y="296.9">NOME FILE:</text>
<text x="542.3" y="302.5">METOD999.185.15.dwg</text>
<text x="531.2" y="314.1">VERS</text>
<text x="571.2" y="314.1">DATA</text>
<text x="21.4" y="336.6">G</text>
<text x="581.3" y="336.6">G</text>
<text x="531.3" y="363.7">TAVOLA NO.:</text>
<text x="567.5" y="363.7">1 DI</text>
<text x="574.7" y="363.7">8</text>
<text x="21.5" y="386.6">H</text>
<text x="581.4" y="386.6">H</text>
<text x="531.3" y="406.2">DATA:</text>
<text x="541.3" y="406.1">18/07/2017</text>
<text x="556.2" y="406.1">SCALA:</text>
<text x="570.9" y="406.1">1:10</text>
<text x="18.9" y="411" transform="rotate(-90 18.9 411)">DIRECTORY: /USERS/MICHELAGALASSINI/DESKTOP/VV-D_1_CUCINA/VV-D_1_CUCINAMOBILI.DWG | PLOTTED ON: 7/15/2017 11:33:17 AM | BY USER: MICHELA GALASSINI</text>
<text x="530.8" y="413.2">0</text>
<text x="531.2" y="409.1">REV:</text>
<text x="540.8" y="413.2">10cm</text>
<text x="541.3" y="409.1">REV</text>
<text x="555.8" y="413.2">25cm</text>
<text x="556.2" y="409.1">FORMATO:</text>
<text x="572.7" y="409.1">A2</text>
<text x="573.7" y="413.2">50cm</text>
<text x="48.1" y="414.1">1</text>
<text x="104.6" y="414.1">2</text>
<text x="154.6" y="414.1">3</text>
<text x="204.6" y="414.1">4</text>
<text x="254.6" y="414.1">5</text>
<text x="304.6" y="414.1">6</text>
<text x="354.6" y="414.1">7</text>
<text x="404.6" y="414.1">8</text>
<text x="454.6" y="414.1">9</text>
<text x="503.9" y="414.1">10</text>
</g>
<g font-size="2.1">
<text x="139.3" y="62.3">A701</text>
<text x="62.8" y="97.5">A708</text>
<text x="139.6" y="135.6">A708</text>
</g>
</svg>
